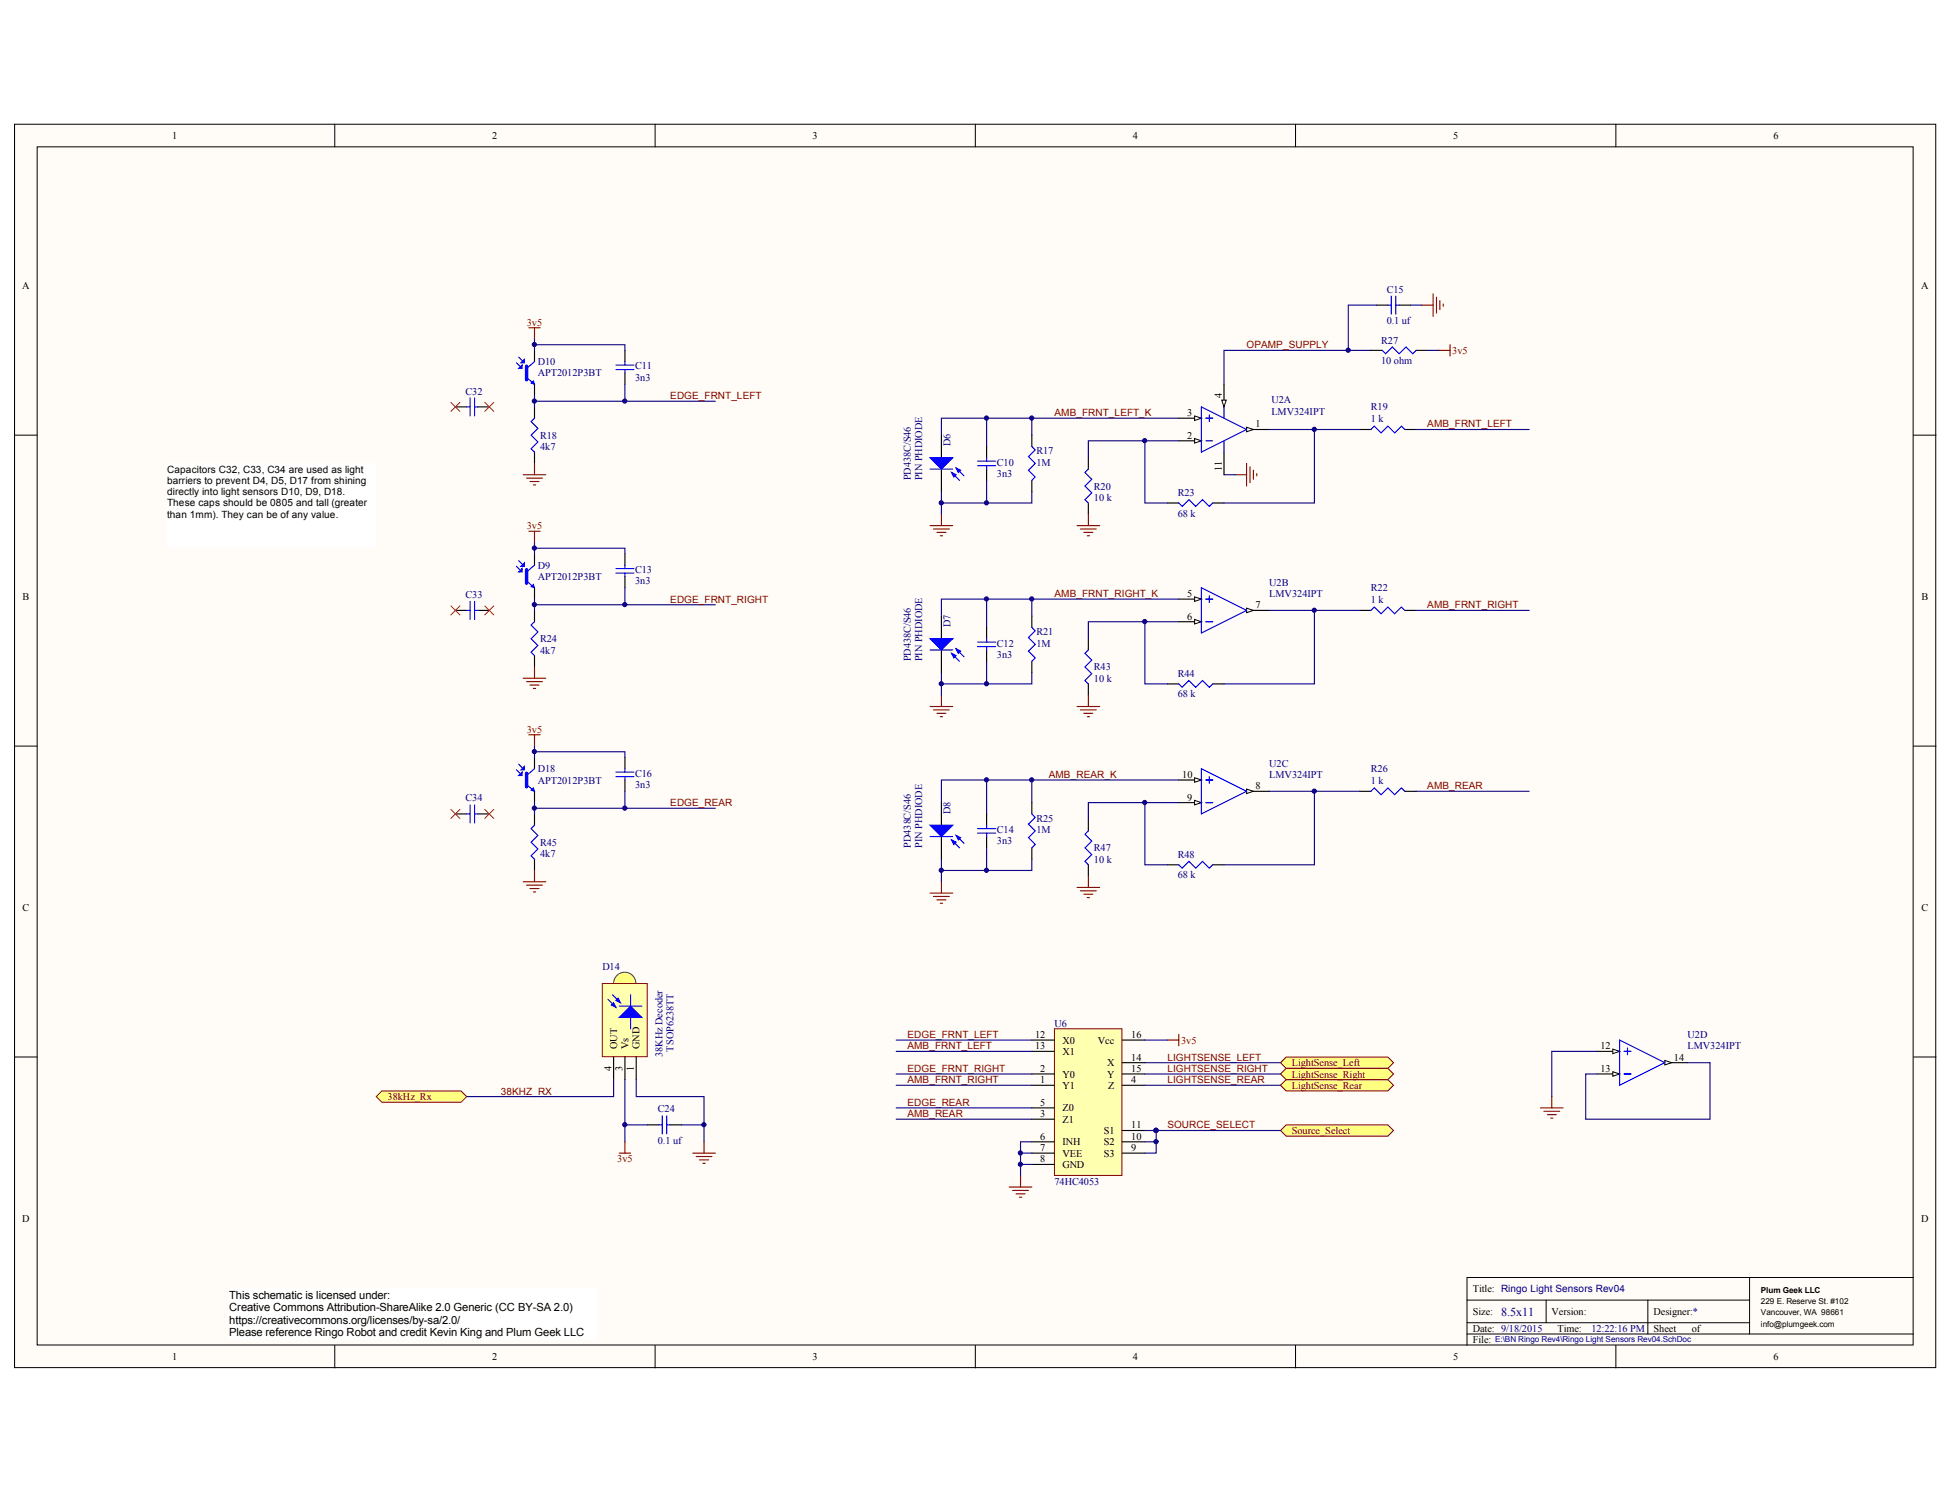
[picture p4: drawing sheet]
<svg xmlns="http://www.w3.org/2000/svg" width="272mm" height="208mm" viewBox="0 0 272 208" stroke-linecap="round" stroke-linejoin="round" font-family="sans-serif">
<g fill="#fffcf8" stroke="#000" stroke-width=".14">
<path d="M2 17.3h267.5v173.1h-267.5z"/>
<path d="M5.2 20.4h261.1v166.9h-261.1z"/>
</g>
<g fill="none" stroke="#000" stroke-width=".14">
<path d="M46.6 17.3v3.1M91.2 17.3v3.1M135.8 17.3v3.1M180.3 17.3v3.1M224.9 17.3v3.1M2 60.6h3.2M266.4 60.6h3.1M2 103.9h3.2M266.4 103.9h3.1M2 147.2h3.2M266.4 147.2h3.1M243.5 177.9v7.8"/>
<path d="M266.4 177.9h-62.2v9.4M46.6 187.3v3.2M91.2 187.3v3.2M135.8 187.3v3.2M180.3 187.3v3.2M204.2 181h39.3M204.2 185.7h62.2M204.2 184.2h39.3M215.2 181v3.2M224.9 187.3v3.2M229.4 181v4.7"/>
</g>
<g fill="none" stroke="#800000" stroke-width=".16">
<path d="M197.9 42.5h1.6M199.5 40.9v3.2M200 41.4v2.2M200.3 48.8h1.5M200.4 41.9v1.2M200.9 42.3v.3M201.8 48v1.6M129.5 73.2h3.1M129.9 73.7h2.2M130.4 74.1h1.3M130.9 74.6h.3M131 71.6v1.6"/>
<path d="M171.9 66.1h1.6M173.5 64.5v3.2M174 65v2.2M174.5 65.5v1.2M174.9 65.9v.4M129.5 98.4h3.1M129.9 98.8h2.2M130.4 99.3h1.3M130.9 99.8h.3M131 96.8v1.6M129.5 124.3h3.1M129.9 124.8h2.2"/>
<path d="M130.4 125.3h1.3M130.9 125.8h.3M131 122.8v1.5M214.4 154.2h3.2M214.9 154.7h2.2M215.4 155.2h1.2M215.8 155.7h.4M216 152.7v1.5"/>
</g>
<path d="M190.8 48.8h-20.4v4.7M196.3 42.5h1.6M131 68.5v3.1M170.4 66.1h1.5M131 93.6v3.2M131 119.6v3.2" fill="none" stroke="#11037f" stroke-width=".16"/>
<path d="M189.3 59.8h1.5M191.6 42.5h1.6M194.8 42.5h1.5M195.5 59.8h1.6M189.3 85h1.5M195.5 85h1.6M189.3 110.2h1.5M195.5 110.2h1.6" fill="none" stroke="#000" stroke-width=".16"/>
<path d="M190.8 59.8l.5-.5 .9 1 1-1 .9 1 1-1 .4 .5M193.2 42.5h.5M193.7 41.2v2.5M194.3 41.2v2.5M194.3 42.5h.5M190.8 85l.5-.5 .9 1 1-1 .9 1 1-1 .4 .5M190.8 110.2l.5-.5 .9 .9 1-.9 .9 .9 1-.9 .4 .5" fill="none" stroke="#00f" stroke-width=".16"/>
<g fill="#ffff80" stroke="#800000" stroke-width=".14">
<path d="M179 156.6h14.2l.8 .8-.8 .8h-14.2l-.8-.8z" fill-rule="evenodd"/>
<path d="M179 150.3h14.2l.8 .8-.8 .8h-14.2l-.8-.8z" fill-rule="evenodd"/>
<path d="M179 148.7h14.2l.8 .8-.8 .8h-14.2l-.8-.8z" fill-rule="evenodd"/>
<path d="M179 147.2h14.2l.8 .7-.8 .8h-14.2l-.8-.8z" fill-rule="evenodd"/>
<path d="M53.2 151.9h11l.8 .8-.8 .8h-11l-.8-.8z" fill-rule="evenodd"/>
</g>
<path d="M98 159v1.5M96.4 160.5h3.2M96.9 161h2.2M97.4 161.5h1.2M97.8 162h.4" fill="none" stroke="#800000" stroke-width=".16"/>
<circle cx="87" cy="136.9" r="1.55" fill="#ffff80" stroke="#443c3e" stroke-width=".14"/>
<path d="M83.8 136.9h6.3v10.2h-6.3z" fill="#ffffb0" stroke="#800000" stroke-width=".14"/>
<path d="M164.1 61.4h3.1M85.4 147.2v3.1M87 147.2v3.1M88.6 147.2v3.1M90.1 156.6h1.6M93.3 156.6h1.6" fill="none" stroke="#000" stroke-width=".16"/>
<g fill="#00f" stroke="#00f" stroke-width=".16">
<path d="M87.8 140.1l1.5 1.6h-3.1z"/>
<path d="M85.4 139.6l.3 .6-.6-.3z"/>
<path d="M86 139l.4 .6-.7-.3z"/>
</g>
<path d="M84.6 139.1l1.1 1.1M85.3 138.5l1.1 1.1M87.8 138.5v1.6M86.2 140.1h3.1M87.8 141.7v1.5M91.7 156.6h.5M92.2 155.3v2.6M92.8 155.3v2.6M92.8 156.6h.5" fill="none" stroke="#00f" stroke-width=".16"/>
<path d="M85.4 150.3v2.4h-20.4M87 150.3v8.7M87 156.6h3.1M88.6 150.3v2.4h9.4v6.3M94.9 156.6h3.1" fill="none" stroke="#11037f" stroke-width=".16"/>
<path d="M87 159v1.5M86.2 160.5h1.6" fill="none" stroke="#800000" stroke-width=".16"/>
<g fill="#000080" stroke="#000080" stroke-width=".14">
<circle cx="98" cy="156.6" r=".29"/>
<circle cx="87" cy="156.6" r=".29"/>
</g>
<path d="M166.3 61.1l.9 .3-.9 .3z" fill="#fffcf8" stroke="#000" stroke-width=".14"/>
<path d="M164.1 58.2h3.1" fill="none" stroke="#000" stroke-width=".16"/>
<path d="M166.3 57.9l.9 .3-.9 .3z" fill="#fffcf8" stroke="#000" stroke-width=".14"/>
<path d="M173.5 59.8h3.2" fill="none" stroke="#000" stroke-width=".16"/>
<path d="M173.5 59.5l1 .3-1 .3z" fill="#fffcf8" stroke="#000" stroke-width=".14"/>
<path d="M170.4 53.5v3.1M170.4 62.9v3.2" fill="none" stroke="#000" stroke-width=".16"/>
<path d="M170.1 55.7h.6l-.3 .9z" fill="#fffcf8" stroke="#000" stroke-width=".14"/>
<path d="M167.2 56.6l6.3 3.2-6.3 3.1zM167.9 58.2h.9M168.3 57.8v.9M170.4 56.6v1.6M167.9 61.4h.9M170.4 61.4v1.5" fill="none" stroke="#00f" stroke-width=".16"/>
<path d="M164.1 86.6h3.1" fill="none" stroke="#000" stroke-width=".16"/>
<path d="M166.3 86.2l.9 .4-.9 .3z" fill="#fffcf8" stroke="#000" stroke-width=".14"/>
<path d="M164.1 83.4h3.1" fill="none" stroke="#000" stroke-width=".16"/>
<path d="M166.3 83.1l.9 .3-.9 .3z" fill="#fffcf8" stroke="#000" stroke-width=".14"/>
<path d="M173.5 85h3.2" fill="none" stroke="#000" stroke-width=".16"/>
<path d="M173.5 84.7l1 .3-1 .3z" fill="#fffcf8" stroke="#000" stroke-width=".14"/>
<path d="M167.2 81.8l6.3 3.2-6.3 3.1zM167.9 83.4h.9M167.9 86.6h.9M168.3 82.9v1" fill="none" stroke="#00f" stroke-width=".16"/>
<path d="M164.1 111.7h3.1" fill="none" stroke="#000" stroke-width=".16"/>
<path d="M166.3 111.4l.9 .3-.9 .4z" fill="#fffcf8" stroke="#000" stroke-width=".14"/>
<path d="M164.1 108.6h3.1" fill="none" stroke="#000" stroke-width=".16"/>
<path d="M166.3 108.3l.9 .3-.9 .3z" fill="#fffcf8" stroke="#000" stroke-width=".14"/>
<path d="M173.5 110.2h3.2" fill="none" stroke="#000" stroke-width=".16"/>
<path d="M173.5 109.9l1 .3-1 .3z" fill="#fffcf8" stroke="#000" stroke-width=".14"/>
<path d="M167.2 107l6.3 3.2-6.3 3.1zM167.9 108.6h.9M167.9 111.7h.9M168.3 108.1v1" fill="none" stroke="#00f" stroke-width=".16"/>
<path d="M222.3 149.5h3.1" fill="none" stroke="#000" stroke-width=".16"/>
<path d="M224.5 149.2l.9 .3-.9 .3z" fill="#fffcf8" stroke="#000" stroke-width=".14"/>
<path d="M222.3 146.4h3.1" fill="none" stroke="#000" stroke-width=".16"/>
<path d="M224.5 146.1l.9 .3-.9 .3z" fill="#fffcf8" stroke="#000" stroke-width=".14"/>
<path d="M231.7 147.9h3.2" fill="none" stroke="#000" stroke-width=".16"/>
<path d="M231.7 147.6l1 .3-1 .4z" fill="#fffcf8" stroke="#000" stroke-width=".14"/>
<path d="M151.5 65.3l-.5 .5 1 .9-1 1 1 .9-1 1 .5 .4M164.1 70l.5 .5 .9-.9 .9 .9 1-.9 .9 .9 .5-.5M151.5 90.5l-.5 .5 1 .9-1 1 1 .9-1 .9 .5 .5M164.1 95.2l.5 .5 .9-1 .9 1 1-1 .9 1 .5-.5M151.5 115.7l-.5 .5 1 .9-1 .9 1 1-1 .9 .5 .5M164.1 120.4l.5 .5 .9-1 .9 1 1-1 .9 1 .5-.5M225.4 144.8l6.3 3.1-6.3 3.2zM226.1 146.4h.9M226.1 149.5h.9M226.5 145.9v.9" fill="none" stroke="#00f" stroke-width=".16"/>
<g fill="none" stroke="#11037f" stroke-width=".16">
<path d="M137.3 58.2v4M143.6 58.2v2.4M164.1 58.2h-33.1v2.4M183 59.8v10.2h-12.6M137.3 66.9v3.1M143.6 68.5v1.5h-12.6M159.4 61.4v8.6h3.1M164.1 61.4h-12.6v2.3M137.3 83.4v3.9M137.3 92.1v3.1M143.6 93.6v1.6h-12.6M143.6 83.4v2.4"/>
<path d="M159.4 86.6v8.6h3.1M164.1 83.4h-33.1v2.4M164.1 86.6h-12.6v2.3M183 85v10.2h-12.6M137.3 108.6v4.7M137.3 118v3.2M143.6 119.6v1.6h-12.6M143.6 108.6v3.1M159.4 111.7v8.7h3.1M164.1 111.7h-12.6v2.4M183 110.2v10.2h-12.6M222.3 146.4h-6.3v6.3"/>
<path d="M234.9 147.9h3.1v7.9h-17.3v-6.3h1.6"/>
</g>
<g fill="#000080" stroke="#000080" stroke-width=".14">
<circle cx="131" cy="70" r=".29"/>
<circle cx="143.6" cy="58.2" r=".29"/>
<circle cx="137.3" cy="58.2" r=".29"/>
<circle cx="137.3" cy="70" r=".29"/>
<circle cx="159.3" cy="61.3" r=".29"/>
<circle cx="182.9" cy="59.8" r=".29"/>
<circle cx="131" cy="95.2" r=".29"/>
<circle cx="137.3" cy="95.2" r=".29"/>
<circle cx="137.3" cy="83.4" r=".29"/>
<circle cx="143.6" cy="83.4" r=".29"/>
<circle cx="159.3" cy="86.5" r=".29"/>
<circle cx="182.9" cy="85" r=".29"/>
<circle cx="131" cy="121.2" r=".29"/>
<circle cx="137.3" cy="121.2" r=".29"/>
<circle cx="137.3" cy="108.6" r=".29"/>
<circle cx="143.6" cy="108.6" r=".29"/>
<circle cx="159.3" cy="111.7" r=".29"/>
<circle cx="182.9" cy="110.1" r=".29"/>
</g>
<path d="M151.5 63.7v1.6M151.5 70v1.6M162.5 70h1.6M168.8 70h1.6M151.5 88.9v1.6M151.5 95.2v1.6M162.5 95.2h1.6M168.8 95.2h1.6M151.5 114.1v1.6M151.5 120.4v1.6M162.5 120.4h1.6M168.8 120.4h1.6" fill="none" stroke="#000" stroke-width=".16"/>
<g fill="none" stroke="#800000" stroke-width=".16">
<path d="M149.9 73.2h3.2M150.4 73.7h2.2M150.9 74.1h1.2M151.3 74.6h.4M151.5 71.6v1.6M149.9 98.4h3.2M150.4 98.8h2.2M150.9 99.3h1.2M151.3 99.8h.4M151.5 96.8v1.6M149.9 123.6h3.2M150.4 124h2.2"/>
<path d="M150.9 124.5h1.2M151.3 125h.4M151.5 122v1.6"/>
</g>
<path d="M146.8 143.2h9.4v20.4h-9.4z" fill="#ffffb0" stroke="#800000" stroke-width=".14"/>
<g fill="none" stroke="#000" stroke-width=".16">
<path d="M63.4 56.6h1.6M66.5 56.6h1.6M74.4 48.8v1.6M74.4 53.5v1.6M74.4 56.6v1.6M87 48.8v1.6M87 51.9v1.6M190.8 48.8h1.6M197.1 48.8h1.6M74.4 62.9v1.6M74.4 77.1v1.6M87 77.1v1.6"/>
<path d="M131 60.6v3.1M131 65.3v3.2M137.3 62.2v1.5M137.3 65.3v1.6M143.6 60.6v1.6M143.6 66.9v1.6M63.4 85h1.6M66.5 85h1.6M74.4 81.8v1.6M74.4 85v1.6M74.4 91.3v1.6M87 80.3v1.5"/>
<path d="M131 85.8v3.1M131 90.5v3.1M137.3 87.3v1.6M137.3 90.5v1.6M143.6 85.8v1.5M143.6 92.1v1.5M63.4 113.3h1.6M66.5 113.3h1.6M74.4 105.4v1.6M74.4 110.2v1.5M74.4 113.3v1.6M74.4 119.6v1.6"/>
<path d="M87 105.4v1.6M87 108.6v1.6M131 111.7v3.2M131 116.5v3.1M137.3 113.3v1.6M137.3 116.5v1.5M143.6 111.7v1.6M143.6 118v1.6M143.6 151.1h3.2M143.6 149.5h3.2M143.6 155.8h3.2M143.6 154.2h3.2"/>
<path d="M143.6 159h3.2M143.6 144.8h3.2M143.6 146.4h3.2M156.2 151.1h3.2M156.2 149.5h3.2M156.2 159h3.2M156.2 157.4h3.2M156.2 144.8h3.2M156.2 147.9h3.2M143.6 160.5h3.2M143.6 162.1h3.2M156.2 160.5h3.2"/>
</g>
<g fill="none" stroke="#800000" stroke-width=".16">
<path d="M73.6 45.6h1.6M74.4 45.6v1.6M72.8 66.1h3.2M73.3 66.6h2.2M73.6 74h1.6M73.8 67h1.2M74.2 67.5h.4M74.4 64.5v1.6M74.4 74v1.5M72.8 94.4h3.2M73.3 94.9h2.2M73.8 95.4h1.2"/>
<path d="M74.2 95.8h.4M74.4 92.9v1.5M73.6 102.3h1.6M74.4 102.3v1.6M72.8 122.8h3.2M73.3 123.2h2.2M73.8 123.7h1.2M74.2 124.2h.4M74.4 121.2v1.6M162.5 144.8h1.6M164.1 144v1.6M140.5 165.3h3.1"/>
<path d="M141 165.7h2.2M141.4 166.2h1.3M141.9 166.7h.3M142.1 163.7v1.6"/>
</g>
<g fill="none" stroke="#11037f" stroke-width=".16">
<path d="M74.4 48h12.6v.8M74.4 47.2v1.6M74.4 55.1v1.5M74.4 55.9h25.2M87 53.5v2.4M176.7 59.8h12.6M191.6 42.5h-3.9v6.3M197.1 59.8h15.8M198.7 48.8h1.6M74.4 76.3h12.6v.8M74.4 75.5v1.6M74.4 83.4v1.6"/>
<path d="M74.4 84.2h25.2M87 81.8v2.4M176.7 85h12.6M197.1 85h15.8M74.4 104.7h12.6v.7M74.4 103.9v1.5M74.4 111.7v1.6M74.4 112.5h25.2M87 110.2v2.3M164.1 108.6h-33.1v3.1M176.7 110.2h12.6M197.1 110.2h15.8"/>
<path d="M124.7 144.8h18.9M124.7 146.4h18.9M124.7 149.5h18.9M124.7 151.1h18.9M124.7 154.2h18.9M124.7 155.8h18.9M143.6 159h-1.5v4.7M159.4 144.8h3.1M159.4 149.5h18.8M159.4 151.1h18.8M159.4 147.9h18.8M159.4 159h1.5"/>
<path d="M159.4 157.4h18.8M160.9 157.4v3.1h-1.5M142.1 160.5h1.5M142.1 162.1h1.5"/>
</g>
<g fill="#000080" stroke="#000080" stroke-width=".14">
<circle cx="142" cy="160.5" r=".29"/>
<circle cx="142" cy="162.1" r=".29"/>
<circle cx="160.9" cy="158.9" r=".29"/>
<circle cx="160.9" cy="157.4" r=".29"/>
<circle cx="74.4" cy="84.2" r=".29"/>
<circle cx="74.4" cy="76.3" r=".29"/>
<circle cx="87" cy="84.2" r=".29"/>
<circle cx="74.4" cy="55.8" r=".29"/>
<circle cx="74.4" cy="48" r=".29"/>
<circle cx="87" cy="55.8" r=".29"/>
<circle cx="74.4" cy="112.5" r=".29"/>
<circle cx="74.4" cy="104.6" r=".29"/>
<circle cx="87" cy="112.5" r=".29"/>
<circle cx="187.7" cy="48.8" r=".29"/>
</g>
<g fill="none" stroke="#00f" stroke-width=".16">
<path d="M65 56.6h.4M65.4 55.4v2.5M66.1 55.4v2.5M66.1 56.6h.4M71.9 50.5l.5 .5M72.2 49.7l.5 .5M73.3 52.6l1.1 .9M74.4 58.2l-.5 .5 1 .9-1 1 1 .9-1 1 .5 .4M74.4 50.4l-1.1 .9M85.7 50.8h2.5M85.7 51.5h2.5M87 50.4v.4"/>
<path d="M87 51.5v.4M192.4 48.8l.5 .5 .9-1 1 1 .9-1 1 1 .4-.5M71.9 78.8l.5 .5M72.2 78.1l.5 .4M74.4 78.7l-1.1 .9M85.7 79.2h2.5M85.7 79.8h2.5M87 78.7v.5M87 79.8v.5M129.5 65.3h3.1M132.5 65.8l1.1 1.1M133.1 65.1l1.1 1.2"/>
<path d="M136.1 64.8h2.5M136.1 64.2h2.5M137.3 63.7v.5M137.3 64.8v.5M143.6 62.2l.5 .4-.9 1 .9 .9-.9 1 .9 .9-.5 .5M65 85h.4M65.4 83.7v2.5M66.1 83.7v2.5M66.1 85h.4M73.3 80.9l1.1 .9M74.4 86.6l-.5 .4 1 1-1 .9 1 1-1 .9 .5 .5M129.5 90.5h3.1"/>
<path d="M132.5 91l1.1 1.1M133.1 90.3l1.1 1.1M136.1 90h2.5M136.1 89.4h2.5M137.3 88.9v.5M137.3 90v.5M143.6 87.3l.5 .5-.9 1 .9 .9-.9 1 .9 .9-.5 .5M65 113.3h.4M65.4 112.1v2.5M66.1 112.1v2.5M66.1 113.3h.4M71.9 107.2l.5 .5"/>
<path d="M72.2 106.4l.5 .5M73.3 109.2l1.1 1M74.4 114.9l-.5 .5 1 .9-1 1 1 .9-1 .9 .5 .5M74.4 107l-1.1 1M85.7 107.5h2.5M85.7 108.1h2.5M87 107v.5M87 108.1v.5M129.5 116.5h3.1M132.5 116.9l1.1 1.1M133.1 116.3l1.1 1.1M136.1 116h2.5"/>
<path d="M136.1 115.4h2.5M137.3 114.9v.5M137.3 116v.5M143.6 113.3l.5 .5-.9 .9 .9 1-.9 .9 .9 1-.5 .4"/>
</g>
<g fill="#00f" stroke="#00f" stroke-width=".14">
<path d="M74.2 81.4l.2 .4-.5-.1z"/>
<path d="M74.2 53l.2 .5-.5-.2z"/>
<path d="M74.2 109.7l.2 .5-.5-.2z"/>
</g>
<g fill="#00f" stroke="#00f" stroke-width=".16">
<path d="M73 78.4v.4h-.5z"/>
<path d="M72.7 79.2v.4h-.5z"/>
<path d="M73 50v.5h-.5z"/>
<path d="M72.7 50.8v.5h-.5z"/>
<path d="M73 106.7v.5h-.5z"/>
<path d="M72.7 107.5v.5h-.5z"/>
<path d="M129.5 63.7h3.1l-1.6 1.6z"/>
<path d="M133.1 65.1l.6 .4-.3 .3z"/>
<path d="M132.5 65.8l.6 .3-.3 .3z"/>
<path d="M129.5 88.9h3.1l-1.6 1.6z"/>
<path d="M133.1 90.3l.6 .4-.3 .3z"/>
<path d="M132.5 91l.6 .3-.3 .3z"/>
<path d="M129.5 114.9h3.1l-1.6 1.6z"/>
<path d="M133.1 116.3l.6 .3-.3 .3z"/>
<path d="M132.5 116.9l.6 .4-.3 .3z"/>
</g>
<path d="M73.3 51v1.9M73.3 79.3v1.9M73.3 107.7v1.8" fill="none" stroke="#00f" stroke-width=".47"/>
<path d="M62.8 56l1.2 1.3M64 56l-1.2 1.3M67.5 56l1.2 1.3M68.7 56l-1.2 1.3M62.8 84.4l1.2 1.2M64 84.4l-1.2 1.2M67.5 84.4l1.2 1.2M68.7 84.4l-1.2 1.2M62.8 112.7l1.2 1.2M64 112.7l-1.2 1.2M67.5 112.7l1.2 1.2M68.7 112.7l-1.2 1.2" fill="none" stroke="#f00" stroke-width=".14"/>
<g fill="#fff" stroke="#fff" stroke-width=".14">
<path d="M23.3 64.5h29v11.8h-29z"/>
<path d="M31.9 179.4h51.1v7.1h-51.1z"/>
</g>
<text font-size="1.7" fill="#000080" x="208.9" y="183.2">8.5x11</text>
<g font-size="1.6">
<text x="31.9" y="180.8">This schematic is licensed under:</text>
<text x="31.9" y="182.6">Creative Commons Attribution-ShareAlike 2.0 Generic (CC BY-SA 2.0)</text>
<text x="31.9" y="184.3">https://creativecommons.org/licenses/by-sa/2.0/</text>
<text x="31.9" y="186">Please reference Ringo Robot and credit Kevin King and Plum Geek LLC</text>
</g>
<g font-size="1.4">
<text x="24" y="19.4">1</text>
<text x="68.5" y="19.4">2</text>
<text x="113.1" y="19.4">3</text>
<text x="157.7" y="19.4">4</text>
<text x="202.3" y="19.4">5</text>
<text x="246.8" y="19.4">6</text>
<text x="3.1" y="40.2">A</text>
<text x="267.4" y="40.2">A</text>
<text x="165.2" y="57.9">3</text>
<text x="170.1" y="55.4" transform="rotate(-90 170.1 55.4)">4</text>
<text x="174.8" y="59.5">1</text>
<text x="23.3" y="65.8">Capacitors C32, C33, C34 are used as light</text>
<text x="165.2" y="61.1">2</text>
<text x="170.1" y="65.6" transform="rotate(-90 170.1 65.6)">11</text>
<text x="23.3" y="67.4">barriers to prevent D4, D5, D17 from shining</text>
<text x="23.3" y="69">directly into light sensors D10, D9, D18.</text>
<text x="23.3" y="70.5">These caps should be 0805 and tall (greater</text>
<text x="23.3" y="72.1">than 1mm). They can be of any value.</text>
<text x="3.1" y="83.5">B</text>
<text x="165.2" y="83.1">5</text>
<text x="267.5" y="83.5">B</text>
<text x="165.2" y="86.3">6</text>
<text x="174.8" y="84.7">7</text>
<text x="164.6" y="108.3">10</text>
<text x="165.2" y="111.5">9</text>
<text x="174.8" y="109.8">8</text>
<text x="3.1" y="126.8">C</text>
<text x="267.5" y="126.8">C</text>
<text x="85.1" y="149.1" transform="rotate(-90 85.1 149.1)">4</text>
<text x="85.9" y="146.1" transform="rotate(-90 85.9 146.1)">OUT</text>
<text x="86.7" y="149.1" transform="rotate(-90 86.7 149.1)">3</text>
<text x="87.5" y="146.1" transform="rotate(-90 87.5 146.1)">Vs</text>
<text x="88.2" y="149.1" transform="rotate(-90 88.2 149.1)">1</text>
<text x="89" y="146.1" transform="rotate(-90 89 146.1)">GND</text>
<text x="144.1" y="144.5">12</text>
<text x="144.1" y="146.1">13</text>
<text x="144.8" y="149.2">2</text>
<text x="147.9" y="145.3">X0</text>
<text x="147.9" y="146.9">X1</text>
<text x="152.8" y="145.3">Vcc</text>
<text x="154.1" y="148.4">X</text>
<text x="157.5" y="147.7">14</text>
<text x="157.5" y="149.2">15</text>
<text x="157.5" y="144.5">16</text>
<text x="222.8" y="149.2">13</text>
<text x="222.8" y="146.1">12</text>
<text x="233" y="147.7">14</text>
<text x="144.8" y="150.8">1</text>
<text x="144.8" y="155.5">3</text>
<text x="144.8" y="153.9">5</text>
<text x="147.9" y="151.6">Y1</text>
<text x="147.9" y="150">Y0</text>
<text x="147.9" y="154.7">Z0</text>
<text x="154.1" y="150">Y</text>
<text x="154.3" y="151.6">Z</text>
<text x="157.5" y="150.8">4</text>
<text x="144.8" y="158.7">6</text>
<text x="144.8" y="160.2">7</text>
<text x="144.8" y="161.8">8</text>
<text x="147.9" y="156.3">Z1</text>
<text x="147.9" y="159.4">INH</text>
<text x="147.9" y="161">VEE</text>
<text x="153.6" y="161">S3</text>
<text x="153.6" y="159.4">S2</text>
<text x="153.6" y="157.9">S1</text>
<text x="157.5" y="160.2">9</text>
<text x="157.5" y="158.7">10</text>
<text x="157.5" y="157.1">11</text>
<text x="147.9" y="162.6">GND</text>
<text x="3.1" y="170.1">D</text>
<text x="267.4" y="170.1">D</text>
<text x="205" y="179.9">Title: Ringo Light Sensors Rev04</text>
<text x="205" y="183.1">Size:</text>
<text x="205" y="185.4">Date: 9/18/2015</text>
<text x="216" y="183.1">Version:</text>
<text x="216.8" y="185.4">Time:</text>
<text x="230.2" y="183.1">Designer:*</text>
<text x="230.2" y="185.4">Sheet</text>
<text x="235.5" y="185.4">of</text>
<text x="24" y="189.4">1</text>
<text x="68.5" y="189.4">2</text>
<text x="113.1" y="189.4">3</text>
<text x="157.7" y="189.4">4</text>
<text x="202.3" y="189.4">5</text>
<text x="205" y="187">File:</text>
<text x="246.8" y="189.4">6</text>
</g>
<g font-size="1.4" fill="#000080">
<text x="193" y="40.8">C15</text>
<text x="192.3" y="47.9">R27</text>
<text x="193" y="45.2">0.1 uf</text>
<text x="74.9" y="50.9">D10</text>
<text x="74.9" y="52.4">APT2012P3BT</text>
<text x="88.4" y="53">3n3</text>
<text x="88.4" y="51.4">C11</text>
<text x="192.3" y="50.7">10 ohm</text>
<text x="64.8" y="54.9">C32</text>
<text x="177" y="56.2">U2A</text>
<text x="177" y="57.8">LMV324IPT</text>
<text x="190.8" y="58.7">1 k</text>
<text x="190.8" y="57.1">R19</text>
<text x="75.2" y="62.6">4k7</text>
<text x="75.2" y="61.1">R18</text>
<text x="132.3" y="62.2" transform="rotate(-90 132.3 62.2)">D6</text>
<text x="138.8" y="64.9">C10</text>
<text x="144.3" y="64.9">1M</text>
<text x="144.3" y="63.3">R17</text>
<text x="126.8" y="66.9" transform="rotate(-90 126.8 66.9)">PD438C/S46</text>
<text x="128.4" y="66.9" transform="rotate(-90 128.4 66.9)">PIN PHDIODE</text>
<text x="138.8" y="66.4">3n3</text>
<text x="152.3" y="69.7">10 k</text>
<text x="152.3" y="68.2">R20</text>
<text x="163.9" y="71.9">68 k</text>
<text x="163.9" y="69.1">R23</text>
<text x="64.8" y="83.3">C33</text>
<text x="74.9" y="79.2">D9</text>
<text x="74.9" y="80.7">APT2012P3BT</text>
<text x="88.4" y="81.4">3n3</text>
<text x="88.4" y="79.8">C13</text>
<text x="176.7" y="81.5">U2B</text>
<text x="176.7" y="83.1">LMV324IPT</text>
<text x="190.8" y="83.9">1 k</text>
<text x="190.8" y="82.3">R22</text>
<text x="75.2" y="89.4">R24</text>
<text x="132.3" y="87.4" transform="rotate(-90 132.3 87.4)">D7</text>
<text x="144.3" y="88.5">R21</text>
<text x="75.2" y="91">4k7</text>
<text x="126.8" y="92.1" transform="rotate(-90 126.8 92.1)">PD438C/S46</text>
<text x="128.4" y="92.1" transform="rotate(-90 128.4 92.1)">PIN PHDIODE</text>
<text x="138.8" y="91.6">3n3</text>
<text x="138.8" y="90">C12</text>
<text x="144.3" y="90">1M</text>
<text x="152.3" y="94.9">10 k</text>
<text x="152.3" y="93.3">R43</text>
<text x="163.9" y="94.3">R44</text>
<text x="163.9" y="97.1">68 k</text>
<text x="74.9" y="107.5">D18</text>
<text x="176.7" y="106.7">U2C</text>
<text x="190.8" y="107.5">R26</text>
<text x="64.8" y="111.6">C34</text>
<text x="74.9" y="109.1">APT2012P3BT</text>
<text x="88.4" y="109.7">3n3</text>
<text x="88.4" y="108.1">C16</text>
<text x="132.3" y="113.3" transform="rotate(-90 132.3 113.3)">D8</text>
<text x="176.7" y="108.3">LMV324IPT</text>
<text x="190.8" y="109.1">1 k</text>
<text x="75.2" y="119.3">4k7</text>
<text x="75.2" y="117.7">R45</text>
<text x="126.8" y="118" transform="rotate(-90 126.8 118)">PD438C/S46</text>
<text x="128.4" y="118" transform="rotate(-90 128.4 118)">PIN PHDIODE</text>
<text x="138.8" y="117.6">3n3</text>
<text x="138.8" y="116">C14</text>
<text x="144.3" y="116">1M</text>
<text x="144.3" y="114.4">R25</text>
<text x="152.3" y="118.5">R47</text>
<text x="163.9" y="119.5">R48</text>
<text x="152.3" y="120.1">10 k</text>
<text x="163.9" y="122.3">68 k</text>
<text x="83.8" y="135">D14</text>
<text x="146.8" y="142.9">U6</text>
<text x="92.2" y="147.2" transform="rotate(-90 92.2 147.2)">38KHz Decoder</text>
<text x="93.8" y="146.4" transform="rotate(-90 93.8 146.4)">TSOP6238TT</text>
<text x="234.9" y="144.5">U2D</text>
<text x="234.9" y="146.1">LMV324IPT</text>
<text x="91.6" y="154.9">C24</text>
<text x="91.6" y="159.3">0.1 uf</text>
<text x="146.8" y="165">74HC4053</text>
<text x="221.5" y="185.4">12:22:16 PM</text>
</g>
<g font-size="1.4" fill="#800000">
<text x="73.3" y="45.3">3v5</text>
<text x="173.5" y="48.5">OPAMP_SUPPLY</text>
<text x="202.1" y="49.2">3v5</text>
<text x="93.3" y="55.6">EDGE_FRNT_LEFT</text>
<text x="146.8" y="57.9">AMB_FRNT_LEFT_K</text>
<text x="198.7" y="59.5">AMB_FRNT_LEFT</text>
<text x="73.3" y="73.6">3v5</text>
<text x="93.3" y="83.9">EDGE_FRNT_RIGHT</text>
<text x="146.8" y="83.1">AMB_FRNT_RIGHT_K</text>
<text x="198.7" y="84.7">AMB_FRNT_RIGHT</text>
<text x="73.3" y="102">3v5</text>
<text x="93.3" y="112.3">EDGE_REAR</text>
<text x="146" y="108.3">AMB_REAR_K</text>
<text x="198.7" y="109.9">AMB_REAR</text>
<text x="126.3" y="146.1">AMB_FRNT_LEFT</text>
<text x="126.3" y="144.5">EDGE_FRNT_LEFT</text>
<text x="126.3" y="149.2">EDGE_FRNT_RIGHT</text>
<text x="162.5" y="147.7">LIGHTSENSE_LEFT</text>
<text x="162.5" y="149.2">LIGHTSENSE_RIGHT</text>
<text x="164.4" y="145.3">3v5</text>
<text x="179.8" y="148.4">LightSense_Left</text>
<text x="54" y="153.1">38kHz_Rx</text>
<text x="69.7" y="152.4">38KHZ_RX</text>
<text x="126.3" y="150.8">AMB_FRNT_RIGHT</text>
<text x="126.3" y="155.5">AMB_REAR</text>
<text x="126.3" y="153.9">EDGE_REAR</text>
<text x="162.5" y="150.8">LIGHTSENSE_REAR</text>
<text x="179.8" y="151.6">LightSense_Rear</text>
<text x="179.8" y="150">LightSense_Right</text>
<text x="85.9" y="161.8">3v5</text>
<text x="162.5" y="157.1">SOURCE_SELECT</text>
<text x="179.8" y="157.9">Source_Select</text>
</g>
<g font-size="1.1">
<text x="245.1" y="180">Plum Geek LLC</text>
<text x="245.1" y="181.5">229 E. Reserve St. #102</text>
<text x="245.1" y="183.1">Vancouver, WA 98661</text>
<text x="245.1" y="184.7">info@plumgeek.com</text>
</g>
<text font-size="1.1" fill="#000080" x="208.1" y="186.9">E:\BN Ringo Rev4\Ringo Light Sensors Rev04.SchDoc</text>
</svg>
